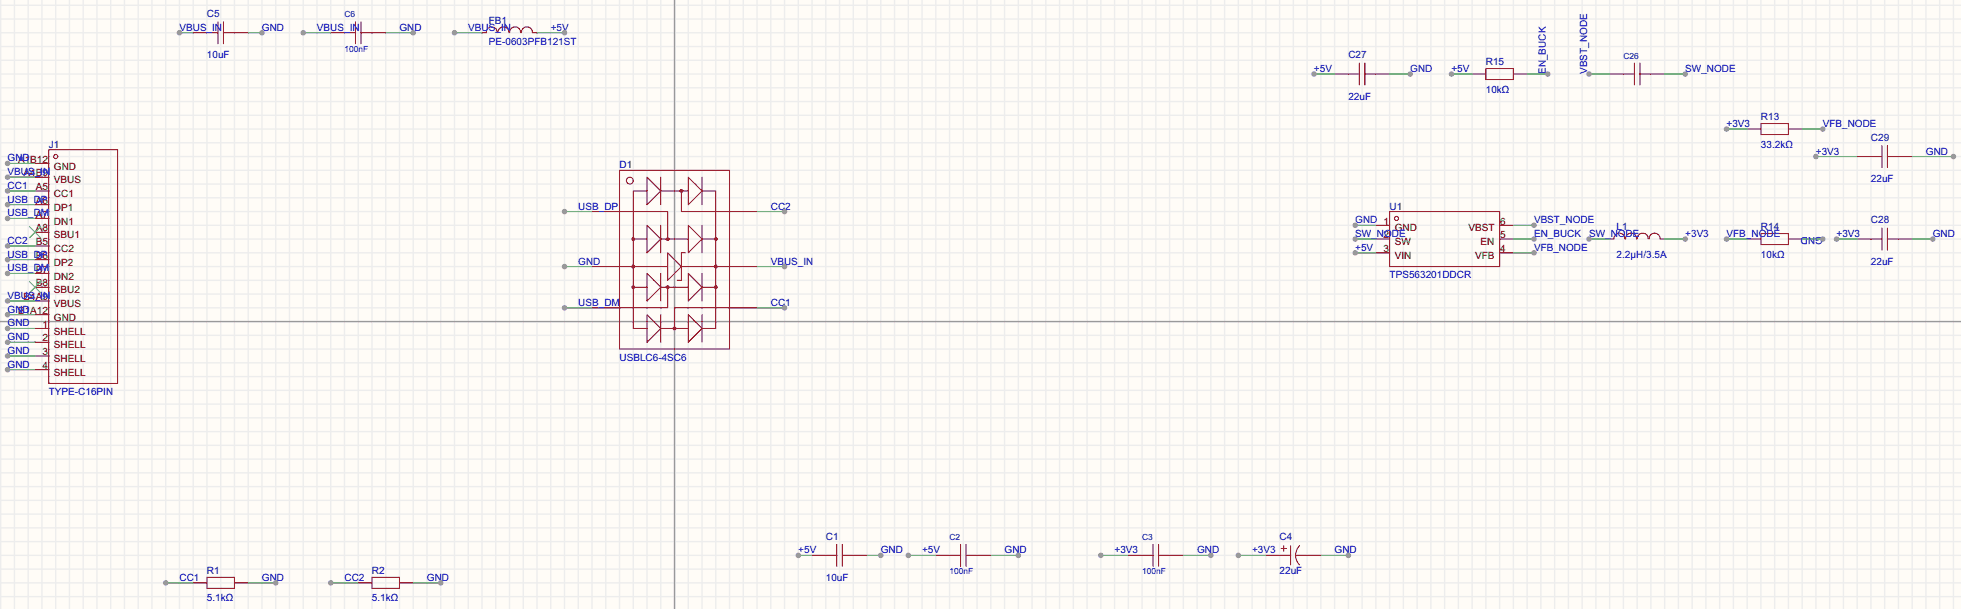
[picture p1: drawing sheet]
<svg xmlns="http://www.w3.org/2000/svg" width="362mm" height="112mm" viewBox="0 0 362 112" stroke-linecap="round" stroke-linejoin="round" font-family="sans-serif">
<path d="M0 0h362.2v112.5h-362.2z" fill="#fffcf7"/>
<g fill="none" stroke="#ededed" stroke-width=".25">
<path d="M.1 0v112.5M2.7 0v112.5M5.2 0v112.5M7.7 0v112.5M10.3 0v112.5M12.8 0v112.5M15.4 0v112.5M17.9 0v112.5M20.4 0v112.5M23 0v112.5M25.5 0v112.5M28.1 0v112.5"/>
<path d="M30.6 0v112.5M33.1 0v112.5M35.7 0v112.5M38.2 0v112.5M40.8 0v112.5M43.3 0v112.5M45.8 0v112.5M48.4 0v112.5M50.9 0v112.5M53.5 0v112.5M56 0v112.5M58.5 0v112.5"/>
<path d="M61.1 0v112.5M63.6 0v112.5M66.2 0v112.5M68.7 0v112.5M71.2 0v112.5M73.8 0v112.5M76.3 0v112.5M78.9 0v112.5M81.4 0v112.5M83.9 0v112.5M86.5 0v112.5M89 0v112.5"/>
<path d="M91.6 0v112.5M94.1 0v112.5M96.6 0v112.5M99.2 0v112.5M101.7 0v112.5M104.3 0v112.5M106.8 0v112.5M109.3 0v112.5M111.9 0v112.5M114.4 0v112.5M117 0v112.5M119.5 0v112.5"/>
<path d="M122 0v112.5M124.6 0v112.5M127.1 0v112.5M129.7 0v112.5M132.2 0v112.5M134.7 0v112.5M137.3 0v112.5M139.8 0v112.5M142.4 0v112.5M144.9 0v112.5M147.4 0v112.5M150 0v112.5"/>
<path d="M152.5 0v112.5M155.1 0v112.5M157.6 0v112.5M160.1 0v112.5M162.7 0v112.5M165.2 0v112.5M167.8 0v112.5M170.3 0v112.5M172.8 0v112.5M175.4 0v112.5M177.9 0v112.5M180.5 0v112.5"/>
<path d="M183 0v112.5M185.5 0v112.5M188.1 0v112.5M190.6 0v112.5M193.2 0v112.5M195.7 0v112.5M198.2 0v112.5M200.8 0v112.5M203.3 0v112.5M205.9 0v112.5M208.4 0v112.5M210.9 0v112.5"/>
<path d="M213.5 0v112.5M216 0v112.5M218.6 0v112.5M221.1 0v112.5M223.6 0v112.5M226.2 0v112.5M228.7 0v112.5M231.3 0v112.5M233.8 0v112.5M236.3 0v112.5M238.9 0v112.5M241.4 0v112.5"/>
<path d="M244 0v112.5M246.5 0v112.5M249 0v112.5M251.6 0v112.5M254.1 0v112.5M256.7 0v112.5M259.2 0v112.5M261.7 0v112.5M264.3 0v112.5M266.8 0v112.5M269.4 0v112.5M271.9 0v112.5"/>
<path d="M274.4 0v112.5M277 0v112.5M279.5 0v112.5M282.1 0v112.5M284.6 0v112.5M287.1 0v112.5M289.7 0v112.5M292.2 0v112.5M294.8 0v112.5M297.3 0v112.5M299.8 0v112.5M302.4 0v112.5"/>
<path d="M304.9 0v112.5M307.5 0v112.5M310 0v112.5M312.5 0v112.5M315.1 0v112.5M317.6 0v112.5M320.2 0v112.5M322.7 0v112.5M325.2 0v112.5M327.8 0v112.5M330.3 0v112.5M332.9 0v112.5"/>
<path d="M335.4 0v112.5M337.9 0v112.5M340.5 0v112.5M343 0v112.5M345.6 0v112.5M348.1 0v112.5M350.6 0v112.5M353.2 0v112.5M355.7 0v112.5M358.3 0v112.5M360.8 0v112.5M0 1h362.2"/>
<path d="M0 3.5h362.2M0 6.1h362.2M0 8.6h362.2M0 11.1h362.2M0 13.7h362.2M0 16.2h362.2M0 18.8h362.2M0 21.3h362.2M0 23.8h362.2M0 26.4h362.2M0 28.9h362.2M0 31.5h362.2"/>
<path d="M0 34h362.2M0 36.5h362.2M0 39.1h362.2M0 41.6h362.2M0 44.2h362.2M0 46.7h362.2M0 49.2h362.2M0 51.8h362.2M0 54.3h362.2M0 56.9h362.2M0 59.4h362.2M0 61.9h362.2"/>
<path d="M0 64.5h362.2M0 67h362.2M0 69.6h362.2M0 72.1h362.2M0 74.6h362.2M0 77.2h362.2M0 79.7h362.2M0 82.3h362.2M0 84.8h362.2M0 87.3h362.2M0 89.9h362.2M0 92.4h362.2"/>
<path d="M0 95h362.2M0 97.5h362.2M0 100h362.2M0 102.6h362.2M0 105.1h362.2M0 107.7h362.2M0 110.2h362.2"/>
</g>
<path d="M124.6 0v112.5M0 59.4h362.2" fill="none" stroke="#999" stroke-width=".25"/>
<g fill="none" stroke="#a10000" stroke-width=".18">
<path d="M63.6 6.1h2.1M65.7 4v4.1M66.7 6.1h2M66.7 4v4.1M89.8 6a1.01 1.01 0 0 1 1-1 1.01 1.01 0 0 1 1 1M92 6a1.01 1.01 0 0 1 1-1 1.01 1.01 0 0 1 1 1M94.1 6a1.01 1.01 0 0 1 1-1 1.01 1.01 0 0 1 1 1M96.3 6a1.01 1.01 0 0 1 1-1 1.01 1.01 0 0 1 1 1M114.4 31.5h20.3v33h-20.3zM114.4 39.1h8.9v5.1M119.5 32.7l2.5 2.6-2.5 2.5zM119.5 35.3h-2.5v25.4h2.5"/>
<path d="M122 32.7v5.1M122 35.3h5.1M125.9 35.3v3.8h8.8M127.1 32.7l2.6 2.6-2.6 2.5zM129.7 35.3h2.5v25.4h-2.5M129.7 32.7v5.1M114.4 49.2h8.9M117 44.2h2.5M117 53h2.5M119.5 41.6l2.5 2.6-2.5 2.5zM119.5 50.5l2.5 2.5-2.5 2.6zM119.5 58.1l2.5 2.6-2.5 2.5z"/>
<path d="M122 41.6v5.1M122 50.5v5.1M122 58.1v5.1M122 44.2h5.1M122 53h5.1M123.3 46.7l2.6 2.5-2.6 2.6zM123.3 53v3.9h-8.9M125.9 49.2h8.8M126.6 46.7h-.7v5.1h-.8M127.1 41.6l2.6 2.6-2.6 2.5zM127.1 50.5l2.6 2.5-2.6 2.6zM127.1 58.1l2.6 2.6-2.6 2.5z"/>
<path d="M129.7 41.6v5.1M129.7 50.5v5.1M129.7 58.1v5.1M129.7 44.2h2.5M129.7 53h2.5M134.7 56.9h-10.1v3.8M122 60.7h5.1M38.2 106.6h5.1v2.1h-5.1zM68.7 106.6h5.1v2.1h-5.1zM175.4 102.6h2M177.4 100.5v4.1M178.4 102.6h2.1"/>
<path d="M178.4 100.5v4.1M210.9 102.6h2.1M213 100.5v4.1M214 102.6h2M214 100.5v4.1M236.3 102.6h2.1M236.6 101.3h1M237.1 100.8v1M238.4 100.8v3.6M239.4 102.6h2M240 100.8a2.54 2.54 0 0 0 0 3.5"/>
<circle cx="116.3" cy="33.4" r=".63"/>
<circle cx="125.9" cy="35.3" r=".25"/>
<circle cx="117" cy="49.2" r=".25"/>
<circle cx="117" cy="53" r=".25"/>
<circle cx="117" cy="44.2" r=".25"/>
<circle cx="123.3" cy="53" r=".25"/>
<circle cx="123.3" cy="44.2" r=".25"/>
<circle cx="132.2" cy="49.2" r=".25"/>
<circle cx="132.2" cy="53" r=".25"/>
<circle cx="132.2" cy="44.2" r=".25"/>
<circle cx="124.6" cy="60.7" r=".25"/>
</g>
<g fill="none" stroke="#870000" stroke-width=".18">
<path d="M61.1 6.1h2.5M68.7 6.1h2.5M89 6.1h.8M98.4 6.1h.8M109.3 39.1h5.1M134.7 39.1h5.1M109.3 49.2h5.1M109.3 56.9h5.1M134.7 49.2h5.1M134.7 56.9h5.1M35.7 107.7h2.5M43.3 107.7h2.5"/>
<path d="M66.2 107.7h2.5M73.8 107.7h2.5M172.8 102.6h2.6M180.5 102.6h2.5M208.4 102.6h2.5M216 102.6h2.6M233.8 102.6h2.5M241.4 102.6h2.6"/>
</g>
<path d="M56 6.1h5.1" fill="none" stroke="#008700" stroke-width=".18"/>
<circle cx="56" cy="6.1" r=".51" fill="#999"/>
<path d="M71.2 6.1h5.1" fill="none" stroke="#008700" stroke-width=".18"/>
<circle cx="76.3" cy="6.1" r=".51" fill="#999"/>
<path d="M167.8 102.6h5" fill="none" stroke="#008700" stroke-width=".18"/>
<circle cx="167.8" cy="102.6" r=".51" fill="#999"/>
<path d="M183 102.6h5.1" fill="none" stroke="#008700" stroke-width=".18"/>
<circle cx="188.1" cy="102.6" r=".51" fill="#999"/>
<path d="M203.3 102.6h5.1" fill="none" stroke="#008700" stroke-width=".18"/>
<circle cx="203.3" cy="102.6" r=".51" fill="#999"/>
<path d="M218.6 102.6h5" fill="none" stroke="#008700" stroke-width=".18"/>
<circle cx="223.6" cy="102.6" r=".51" fill="#999"/>
<path d="M83.9 6.1h5.1" fill="none" stroke="#008700" stroke-width=".18"/>
<circle cx="83.9" cy="6.1" r=".51" fill="#999"/>
<path d="M99.2 6.1h5.1" fill="none" stroke="#008700" stroke-width=".18"/>
<circle cx="104.3" cy="6.1" r=".51" fill="#999"/>
<path d="M104.3 39.1h5" fill="none" stroke="#008700" stroke-width=".18"/>
<circle cx="104.3" cy="39.1" r=".51" fill="#999"/>
<path d="M104.3 49.2h5" fill="none" stroke="#008700" stroke-width=".18"/>
<circle cx="104.3" cy="49.2" r=".51" fill="#999"/>
<path d="M104.3 56.9h5" fill="none" stroke="#008700" stroke-width=".18"/>
<circle cx="104.3" cy="56.9" r=".51" fill="#999"/>
<path d="M139.8 56.9h5.1" fill="none" stroke="#008700" stroke-width=".18"/>
<circle cx="144.9" cy="56.9" r=".51" fill="#999"/>
<path d="M139.8 49.2h5.1" fill="none" stroke="#008700" stroke-width=".18"/>
<circle cx="144.9" cy="49.2" r=".51" fill="#999"/>
<path d="M139.8 39.1h5.1" fill="none" stroke="#008700" stroke-width=".18"/>
<circle cx="144.9" cy="39.1" r=".51" fill="#999"/>
<path d="M45.8 107.7h5.1" fill="none" stroke="#008700" stroke-width=".18"/>
<circle cx="50.9" cy="107.7" r=".51" fill="#999"/>
<path d="M30.6 107.7h5.1" fill="none" stroke="#008700" stroke-width=".18"/>
<circle cx="30.6" cy="107.7" r=".51" fill="#999"/>
<path d="M76.3 107.7h5.1" fill="none" stroke="#008700" stroke-width=".18"/>
<circle cx="81.4" cy="107.7" r=".51" fill="#999"/>
<path d="M61.1 107.7h5.1" fill="none" stroke="#008700" stroke-width=".18"/>
<circle cx="61.1" cy="107.7" r=".51" fill="#999"/>
<path d="M228.7 102.6h5.1" fill="none" stroke="#008700" stroke-width=".18"/>
<circle cx="228.7" cy="102.6" r=".51" fill="#999"/>
<path d="M244 102.6h5" fill="none" stroke="#008700" stroke-width=".18"/>
<circle cx="249" cy="102.6" r=".51" fill="#999"/>
<g fill="none" stroke="#a10000" stroke-width=".18">
<path d="M9 27.6h12.7v43.2h-12.7z"/>
<circle cx="10.3" cy="28.9" r=".38"/>
</g>
<g fill="none" stroke="#870000" stroke-width=".18">
<path d="M6.5 30.2h2.5M6.5 32.7h2.5M6.5 35.3h2.5M6.5 37.8h2.5M6.5 40.3h2.5M6.5 42.9h2.5M6.5 45.4h2.5M6.5 48h2.5M6.5 50.5h2.5M6.5 53h2.5M6.5 55.6h2.5M6.5 58.1h2.5"/>
<path d="M6.5 60.7h2.5M6.5 63.2h2.5M6.5 65.7h2.5M6.5 68.3h2.5"/>
</g>
<path d="M5.5 41.9l2 2M5.5 52l2 2.1M7.5 41.9l-2 2M7.5 52l-2 2.1" fill="none" stroke="#3c3" stroke-width=".18"/>
<path d="M1.4 30.2h5.1" fill="none" stroke="#008700" stroke-width=".18"/>
<circle cx="1.4" cy="30.2" r=".51" fill="#999"/>
<path d="M1.4 32.7h5.1" fill="none" stroke="#008700" stroke-width=".18"/>
<circle cx="1.4" cy="32.7" r=".51" fill="#999"/>
<path d="M1.4 35.3h5.1" fill="none" stroke="#008700" stroke-width=".18"/>
<circle cx="1.4" cy="35.3" r=".51" fill="#999"/>
<path d="M1.4 37.8h5.1" fill="none" stroke="#008700" stroke-width=".18"/>
<circle cx="1.4" cy="37.8" r=".51" fill="#999"/>
<path d="M1.4 40.3h5.1" fill="none" stroke="#008700" stroke-width=".18"/>
<circle cx="1.4" cy="40.3" r=".51" fill="#999"/>
<path d="M1.4 45.4h5.1" fill="none" stroke="#008700" stroke-width=".18"/>
<circle cx="1.4" cy="45.4" r=".51" fill="#999"/>
<path d="M1.4 48h5.1" fill="none" stroke="#008700" stroke-width=".18"/>
<circle cx="1.4" cy="48" r=".51" fill="#999"/>
<path d="M1.4 50.5h5.1" fill="none" stroke="#008700" stroke-width=".18"/>
<circle cx="1.4" cy="50.5" r=".51" fill="#999"/>
<path d="M1.4 55.6h5.1" fill="none" stroke="#008700" stroke-width=".18"/>
<circle cx="1.4" cy="55.6" r=".51" fill="#999"/>
<path d="M1.4 58.1h5.1" fill="none" stroke="#008700" stroke-width=".18"/>
<circle cx="1.4" cy="58.1" r=".51" fill="#999"/>
<path d="M1.4 60.7h5.1" fill="none" stroke="#008700" stroke-width=".18"/>
<circle cx="1.4" cy="60.7" r=".51" fill="#999"/>
<path d="M1.4 63.2h5.1" fill="none" stroke="#008700" stroke-width=".18"/>
<circle cx="1.4" cy="63.2" r=".51" fill="#999"/>
<path d="M1.4 65.7h5.1" fill="none" stroke="#008700" stroke-width=".18"/>
<circle cx="1.4" cy="65.7" r=".51" fill="#999"/>
<path d="M1.4 68.3h5.1" fill="none" stroke="#008700" stroke-width=".18"/>
<circle cx="1.4" cy="68.3" r=".51" fill="#999"/>
<g fill="none" stroke="#a10000" stroke-width=".18">
<path d="M274.4 12.7h5.1v2h-5.1zM299.8 13.7h2.1M301.9 11.6v4.1M302.9 13.7h2M302.9 11.6v4.1M256.7 39.1h20.3v10.1h-20.3zM325.2 22.8h5.1v2h-5.1zM298.1 44.1a1.01 1.01 0 0 1 1-1 1.01 1.01 0 0 1 1 1M300.3 44.1a1.01 1.01 0 0 1 1-1 1.01 1.01 0 0 1 1 1M302.4 44.1a1.01 1.01 0 0 1 1-1 1.01 1.01 0 0 1 1 1M304.6 44.1a1.01 1.01 0 0 1 1-1 1.01 1.01 0 0 1 1 1M325.2 43.1h5.1v2.1h-5.1z"/>
<circle cx="257.9" cy="40.3" r=".38"/>
</g>
<g fill="none" stroke="#870000" stroke-width=".18">
<path d="M271.9 13.7h2.5M279.5 13.7h2.6M297.3 13.7h2.5M304.9 13.7h2.6M322.7 23.8h2.5M330.3 23.8h2.6M254.1 41.6h2.6M254.1 44.2h2.6M254.1 46.7h2.6M277 41.6h2.5M277 44.2h2.5M277 46.7h2.5"/>
<path d="M297.3 44.2h.8M306.7 44.2h.8M322.7 44.2h2.5M330.3 44.2h2.6"/>
</g>
<path d="M250.3 41.6h3.8" fill="none" stroke="#008700" stroke-width=".18"/>
<circle cx="250.3" cy="41.6" r=".51" fill="#999"/>
<path d="M250.3 44.2h3.8" fill="none" stroke="#008700" stroke-width=".18"/>
<circle cx="250.3" cy="44.2" r=".51" fill="#999"/>
<path d="M152.5 102.6h2.1M154.6 100.5v4.1M155.6 102.6h2M155.6 100.5v4.1" fill="none" stroke="#a10000" stroke-width=".18"/>
<path d="M150 102.6h2.5M157.6 102.6h2.5" fill="none" stroke="#870000" stroke-width=".18"/>
<path d="M250.3 46.7h3.8" fill="none" stroke="#008700" stroke-width=".18"/>
<circle cx="250.3" cy="46.7" r=".51" fill="#999"/>
<path d="M38.2 6.1h2.1M40.3 4v4.1M41.3 6.1h2M41.3 4v4.1M249 13.7h2.1M251.1 11.6v4.1M252.1 13.7h2M252.1 11.6v4.1" fill="none" stroke="#a10000" stroke-width=".18"/>
<path d="M35.7 6.1h2.5M43.3 6.1h2.5M246.5 13.7h2.5M254.1 13.7h2.6" fill="none" stroke="#870000" stroke-width=".18"/>
<path d="M279.5 46.7h3.8" fill="none" stroke="#008700" stroke-width=".18"/>
<circle cx="283.3" cy="46.7" r=".51" fill="#999"/>
<path d="M345.6 28.9h2M347.6 26.9v4M348.6 26.9v4M348.6 28.9h2M345.6 44.2h2M347.6 42.1v4.1M348.6 44.2h2M348.6 42.1v4.1" fill="none" stroke="#a10000" stroke-width=".18"/>
<path d="M343 28.9h2.6M350.6 28.9h2.6M343 44.2h2.6M350.6 44.2h2.6" fill="none" stroke="#870000" stroke-width=".18"/>
<path d="M279.5 44.2h3.8" fill="none" stroke="#008700" stroke-width=".18"/>
<circle cx="283.3" cy="44.2" r=".51" fill="#999"/>
<path d="M335.4 28.9h7.6" fill="none" stroke="#008700" stroke-width=".18"/>
<circle cx="335.4" cy="28.9" r=".51" fill="#999"/>
<path d="M279.5 41.6h3.8" fill="none" stroke="#008700" stroke-width=".18"/>
<circle cx="283.3" cy="41.6" r=".51" fill="#999"/>
<path d="M353.2 28.9h7.6" fill="none" stroke="#008700" stroke-width=".18"/>
<circle cx="360.8" cy="28.9" r=".51" fill="#999"/>
<path d="M293.5 44.2h3.8" fill="none" stroke="#008700" stroke-width=".18"/>
<circle cx="293.5" cy="44.2" r=".51" fill="#999"/>
<path d="M307.5 44.2h3.8" fill="none" stroke="#008700" stroke-width=".18"/>
<circle cx="311.3" cy="44.2" r=".51" fill="#999"/>
<path d="M318.9 23.8h3.8" fill="none" stroke="#008700" stroke-width=".18"/>
<circle cx="318.9" cy="23.8" r=".51" fill="#999"/>
<path d="M332.9 23.8h3.8" fill="none" stroke="#008700" stroke-width=".18"/>
<circle cx="336.7" cy="23.8" r=".51" fill="#999"/>
<path d="M318.9 44.2h3.8" fill="none" stroke="#008700" stroke-width=".18"/>
<circle cx="318.9" cy="44.2" r=".51" fill="#999"/>
<path d="M332.9 44.2h3.8" fill="none" stroke="#008700" stroke-width=".18"/>
<circle cx="336.7" cy="44.2" r=".51" fill="#999"/>
<path d="M268.1 13.7h3.8" fill="none" stroke="#008700" stroke-width=".18"/>
<circle cx="268.1" cy="13.7" r=".51" fill="#999"/>
<path d="M282.1 13.7h3.8" fill="none" stroke="#008700" stroke-width=".18"/>
<circle cx="285.9" cy="13.7" r=".51" fill="#999"/>
<path d="M293.5 13.7h3.8" fill="none" stroke="#008700" stroke-width=".18"/>
<circle cx="293.5" cy="13.7" r=".51" fill="#999"/>
<path d="M307.5 13.7h3.8" fill="none" stroke="#008700" stroke-width=".18"/>
<circle cx="311.3" cy="13.7" r=".51" fill="#999"/>
<path d="M242.7 13.7h3.8" fill="none" stroke="#008700" stroke-width=".18"/>
<circle cx="242.7" cy="13.7" r=".51" fill="#999"/>
<path d="M256.7 13.7h3.8" fill="none" stroke="#008700" stroke-width=".18"/>
<circle cx="260.5" cy="13.7" r=".51" fill="#999"/>
<path d="M339.2 44.2h3.8" fill="none" stroke="#008700" stroke-width=".18"/>
<circle cx="339.2" cy="44.2" r=".51" fill="#999"/>
<path d="M353.2 44.2h3.8" fill="none" stroke="#008700" stroke-width=".18"/>
<circle cx="357" cy="44.2" r=".51" fill="#999"/>
<path d="M33.1 6.1h2.6" fill="none" stroke="#008700" stroke-width=".18"/>
<circle cx="33.1" cy="6.1" r=".51" fill="#999"/>
<path d="M45.8 6.1h2.6" fill="none" stroke="#008700" stroke-width=".18"/>
<circle cx="48.4" cy="6.1" r=".51" fill="#999"/>
<path d="M147.4 102.6h2.6" fill="none" stroke="#008700" stroke-width=".18"/>
<circle cx="147.4" cy="102.6" r=".51" fill="#999"/>
<path d="M160.1 102.6h2.6" fill="none" stroke="#008700" stroke-width=".18"/>
<circle cx="162.7" cy="102.6" r=".51" fill="#999"/>
<g font-size="1.8" fill="#00f">
<text x="33.1" y="5.7">VBUS_IN</text>
<text x="48.4" y="5.7">GND</text>
<text x="58.5" y="5.7">VBUS_IN</text>
<text x="73.8" y="5.7">GND</text>
<text x="86.5" y="5.7">VBUS_IN</text>
<text x="101.7" y="5.7">+5V</text>
<text x="38.2" y="10.8">10uF</text>
<text x="90.3" y="8.2">PE-0603PFB121ST</text>
<text x="242.7" y="13.3">+5V</text>
<text x="260.5" y="13.3">GND</text>
<text x="268.1" y="13.3">+5V</text>
<text x="274.4" y="17.1">10kΩ</text>
<text x="285.5" y="13.7" transform="rotate(-90 285.5 13.7)">EN_BUCK</text>
<text x="293.1" y="13.7" transform="rotate(-90 293.1 13.7)">VBST_NODE</text>
<text x="311.3" y="13.3">SW_NODE</text>
<text x="249" y="18.4">22uF</text>
<text x="318.9" y="23.5">+3V3</text>
<text x="336.7" y="23.5">VFB_NODE</text>
<text x="1.4" y="29.8">GND</text>
<text x="325.2" y="27.3">33.2kΩ</text>
<text x="335.4" y="28.5">+3V3</text>
<text x="355.7" y="28.5">GND</text>
<text x="1.4" y="32.4">VBUS_IN</text>
<text x="1.4" y="34.9">CC1</text>
<text x="345.6" y="33.6">22uF</text>
<text x="1.4" y="37.4">USB_DP</text>
<text x="1.4" y="40">USB_DM</text>
<text x="106.8" y="38.7">USB_DP</text>
<text x="142.4" y="38.7">CC2</text>
<text x="250.3" y="41.2">GND</text>
<text x="283.3" y="41.2">VBST_NODE</text>
<text x="1.4" y="45.1">CC2</text>
<text x="1.4" y="47.6">USB_DP</text>
<text x="250.3" y="43.8">SW_NODE</text>
<text x="250.3" y="46.3">+5V</text>
<text x="283.3" y="46.3">VFB_NODE</text>
<text x="283.3" y="43.8">EN_BUCK</text>
<text x="293.5" y="43.8">SW_NODE</text>
<text x="298.6" y="47.6">2.2µH/3.5A</text>
<text x="311.3" y="43.8">+3V3</text>
<text x="318.9" y="43.8">VFB_NODE</text>
<text x="325.2" y="47.6">10kΩ</text>
<text x="336.7" y="43.8" transform="rotate(-180 336.7 43.8)">GND</text>
<text x="339.2" y="43.8">+3V3</text>
<text x="357" y="43.8">GND</text>
<text x="1.4" y="50.1">USB_DM</text>
<text x="106.8" y="48.9">GND</text>
<text x="142.4" y="48.9">VBUS_IN</text>
<text x="256.7" y="51.4">TPS563201DDCR</text>
<text x="345.6" y="48.9">22uF</text>
<text x="1.4" y="55.2">VBUS_IN</text>
<text x="1.4" y="57.8">GND</text>
<text x="106.8" y="56.5">USB_DM</text>
<text x="142.4" y="56.5">CC1</text>
<text x="1.4" y="60.3">GND</text>
<text x="1.4" y="62.8">GND</text>
<text x="1.4" y="65.4">GND</text>
<text x="1.4" y="67.9">GND</text>
<text x="114.4" y="66.6">USBLC6-4SC6</text>
<text x="9" y="73">TYPE-C16PIN</text>
<text x="33.1" y="107.3">CC1</text>
<text x="48.4" y="107.3">GND</text>
<text x="63.6" y="107.3">CC2</text>
<text x="78.9" y="107.3">GND</text>
<text x="147.4" y="102.2">+5V</text>
<text x="152.5" y="107.3">10uF</text>
<text x="162.7" y="102.2">GND</text>
<text x="170.3" y="102.2">+5V</text>
<text x="185.5" y="102.2">GND</text>
<text x="205.9" y="102.2">+3V3</text>
<text x="221.1" y="102.2">GND</text>
<text x="231.3" y="102.2">+3V3</text>
<text x="236.3" y="106">22uF</text>
<text x="246.5" y="102.2">GND</text>
<text x="38.2" y="111.1">5.1kΩ</text>
<text x="68.7" y="111.1">5.1kΩ</text>
</g>
<g font-size="1.8" fill="#000080">
<text x="38.2" y="3.1">C5</text>
<text x="90.3" y="4.4">FB1</text>
<text x="249" y="10.8">C27</text>
<text x="274.4" y="12">R15</text>
<text x="325.2" y="22.2">R13</text>
<text x="9" y="27.3">J1</text>
<text x="345.6" y="26">C29</text>
<text x="114.4" y="31.1">D1</text>
<text x="256.7" y="38.7">U1</text>
<text x="345.6" y="41.2">C28</text>
<text x="298.6" y="42.5">L1</text>
<text x="325.2" y="42.5">R14</text>
<text x="152.5" y="99.7">C1</text>
<text x="236.3" y="99.7">C4</text>
<text x="38.2" y="106">R1</text>
<text x="68.7" y="106">R2</text>
</g>
<g font-size="1.8">
<text x="3.3" y="30">A1B12</text>
<text x="4.4" y="32.6">A4B9</text>
<text x="6.6" y="35.1">A5</text>
<text x="10" y="31.3">GND</text>
<text x="10" y="33.9">VBUS</text>
<text x="6.6" y="37.7">A6</text>
<text x="6.6" y="40.2">A7</text>
<text x="10" y="36.4">CC1</text>
<text x="10" y="38.9">DP1</text>
<text x="10" y="41.5">DN1</text>
<text x="255.5" y="41.5">1</text>
<text x="277.1" y="41.5">6</text>
<text x="6.6" y="42.7">A8</text>
<text x="6.6" y="45.3">B5</text>
<text x="6.6" y="47.8">B6</text>
<text x="10" y="44">SBU1</text>
<text x="10" y="46.6">CC2</text>
<text x="255.5" y="44">2</text>
<text x="255.5" y="46.6">3</text>
<text x="257.6" y="42.7">GND</text>
<text x="257.6" y="45.3">SW</text>
<text x="257.6" y="47.8">VIN</text>
<text x="271.2" y="42.7">VBST</text>
<text x="272.5" y="47.8">VFB</text>
<text x="273.5" y="45.3">EN</text>
<text x="277.1" y="46.6">4</text>
<text x="277.1" y="44">5</text>
<text x="6.6" y="50.4">B7</text>
<text x="6.6" y="52.9">B8</text>
<text x="10" y="49.1">DP2</text>
<text x="10" y="51.6">DN2</text>
<text x="3.3" y="58">B1A12</text>
<text x="4.4" y="55.4">B4A9</text>
<text x="10" y="54.2">SBU2</text>
<text x="10" y="56.7">VBUS</text>
<text x="10" y="59.3">GND</text>
<text x="7.9" y="60.5">1</text>
<text x="7.9" y="63.1">2</text>
<text x="7.9" y="65.6">3</text>
<text x="10" y="61.8">SHELL</text>
<text x="10" y="64.3">SHELL</text>
<text x="7.9" y="68.1">4</text>
<text x="10" y="66.9">SHELL</text>
<text x="10" y="69.4">SHELL</text>
</g>
<g font-size="1.6" fill="#000080">
<text x="63.6" y="3.2">C6</text>
<text x="299.8" y="10.8">C26</text>
<text x="175.4" y="99.7">C2</text>
<text x="210.9" y="99.7">C3</text>
</g>
<g font-size="1.6" fill="#00f">
<text x="63.6" y="9.6">100nF</text>
<text x="175.4" y="106.1">100nF</text>
<text x="210.9" y="106.1">100nF</text>
</g>
</svg>
